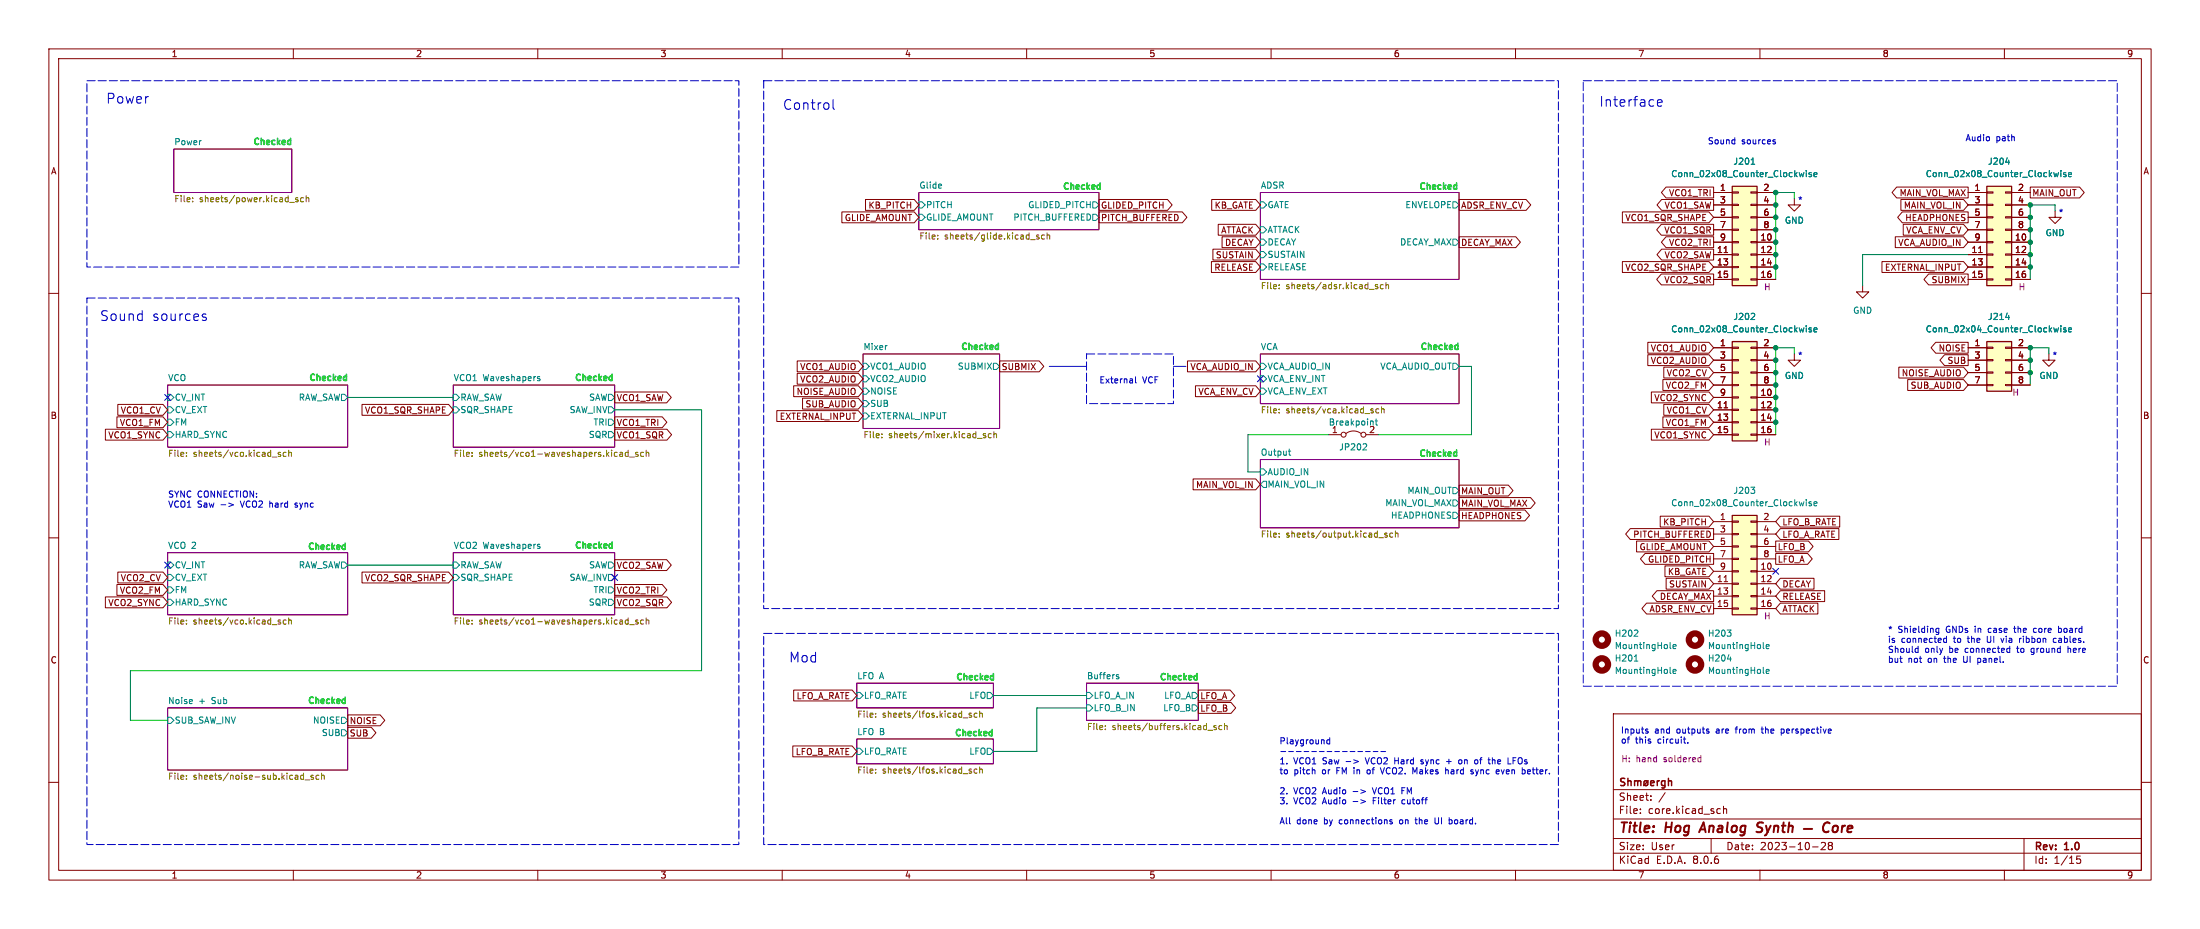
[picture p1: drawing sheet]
<svg xmlns="http://www.w3.org/2000/svg" width="450mm" height="190mm" viewBox="0 0 450 190" stroke-linecap="round" stroke-linejoin="round" font-family="sans-serif">
<g fill="none" stroke="#840000" stroke-width=".2">
<path d="M10 10h430v170h-430zM12 12h426v166h-426zM60 10v2M110 10v2M160 10v2M210 10v2M260 10v2M310 10v2M360 10v2M410 10v2M10 60h2M438 60h2"/>
<path d="M271.8 88.9h2.5M275.3 88.6l.8-.3 .8-.2 .9 .2 .6 .3M279.4 88.9h2.5M10 110h2M438 110h2M10 160h2M330 146h108v32h-108zM438 160h2M60 178v2M110 178v2M160 178v2M210 178v2"/>
<path d="M260 178v2M310 178v2M330 174.5h108M330 171.5h108M330 167.5h108M330 161.5h108M335.5 166.2v.2M335.5 165.4v.2M337.7 163.5v.2M337.7 162.7v.2M340.6 162.1l-1.3 1.9M350 171.5v3"/>
<path d="M351.5 165.4h.4M351.9 166.3l-.4 .1M352.5 165.5l.3-.1h.3l.1 1M352.5 164.9v1.5M360 178v2M370.8 173.2h1.1M372.5 172.4l.6-.1 .3 .4-.9 1.1h.9M374.3 172.9l-.3-.3 .3-.3h.4l.1 .3-.3 .3M374.3 172.9l-.3 .3v.4l.3 .2 .4-.1 .1-.2v-.4l-.3-.2M374.3 172.9h.2M410 178v2M414 171.5v6.5"/>
<path d="M425.5 175.1h-.7v.7l.2-.2 .5 .1 .1 .2-.1 .5-.2 .2-.5-.2"/>
<circle cx="274.8" cy="88.9" r=".51"/>
<circle cx="278.9" cy="88.9" r=".51"/>
</g>
<path d="M348.5 168.2l-1 2M360.3 170a.85 .85 0 0 1-1 .1M360.4 168.2l-.7 .1-.3 .5 .2 .3 .7 .2M369 169.5h1.7M374.3 168.4a.88 .88 0 0 0-1.1 0 .88 .88 0 0 0-.3 .9 .69 .69 0 0 0 .3 .8 .69 .69 0 0 0 .8-.1M375 169.1a.52 .52 0 0 1 .6-.3 .52 .52 0 0 1 .4 .4l-.2 .8a.52 .52 0 0 1-.6 .2 .52 .52 0 0 1-.4-.4zM376.9 168.9l-.2 1.3M377.4 168.9l-.4 .1-.2 .2M377.9 169.5l1-.2-.1-.3-.5-.1-.3 .2-.1 1h.8" fill="none" stroke="#840000" stroke-width=".4"/>
<g fill="none" stroke="#840000" stroke-width=".3">
<path d="M332.4 159.2h-.6l-.2 .1v.4l.6 .3 .2 .4-.3 .3-.6-.1M333 159.2v1.5M333 159.8l.2-.1h.4v1M334.4 159.8l.4-.1 .2 .2M334.4 159.7v1M335 159.9l.2-.2h.4v1M335 159.9v.8M336.4 159.7h.4l.3 .3v.4l-.3 .3-.4-.1-.1-.2zM337.1 159.7l-.9 1M339 159.7v1M339.4 159.7l-.4 .3M340.6 159.7h-.5l-.2 .3 .1 .6h.6"/>
<path d="M340.6 159.7v1.2l-.3 .3-.4-.1M341.3 159.8l.2-.1h.4v1M341.3 159.2v1.5M337.6 160.2l.8-.2-.1-.3h-.4l-.3 .2 .1 .7h.6"/>
</g>
<g fill="none" stroke="#840084" stroke-width=".2">
<path d="M35.6 30.5h24.1v8.9h-24.1zM188 39.4h36.8v7.6h-36.8zM257.8 39.4h40.6v17.8h-40.6zM34.3 78.7h36.8v12.7h-36.8zM92.7 78.7h33v12.7h-33zM176.5 72.4h28v15.2h-28zM257.8 72.4h40.6v10.2h-40.6zM257.8 94h40.6v14h-40.6zM34.3 113h36.8v12.7h-36.8zM92.7 113h33v12.7h-33zM175.3 139.7h27.9v5.1h-27.9zM222.2 139.7h22.9v7.6h-22.9z"/>
<path d="M34.3 144.8h36.8v12.7h-36.8zM175.3 151.1h27.9v5.1h-27.9z"/>
</g>
<g fill="none" stroke="#008484" stroke-width=".2">
<path d="M188 41.3h.6l.6 .6-.6 .6h-.6zM188 43.8h.6l.6 .7-.6 .6h-.6zM223.5 43.8h.7l.6 .7-.6 .6h-.7zM223.5 41.3h.7l.6 .6-.6 .6h-.7zM257.8 51.4h.6l.7 .7-.7 .6h-.6zM257.8 54h.6l.7 .6-.7 .6h-.6zM257.8 41.3h.6l.7 .6-.7 .6h-.6zM257.8 48.9h.6l.7 .6-.7 .7h-.6zM257.8 46.4h.6l.7 .6-.7 .6h-.6zM297.2 41.3h.6l.6 .6-.6 .6h-.6zM297.2 48.9h.6l.6 .6-.6 .7h-.6zM110.1 77.4l.3 .1 .1 .2-.5 .2"/>
<path d="M110.1 77l.3 .1M176.5 79.4h.7l.6 .6-.6 .6h-.7zM176.5 74.3h.7l.6 .6-.6 .7h-.7zM176.5 76.8h.7l.6 .7-.6 .6h-.7zM203.2 74.3h.6l.7 .6-.7 .7h-.6zM257.8 76.8h.6l.7 .7-.7 .6h-.6zM257.8 79.4h.6l.7 .6-.7 .6h-.6zM257.8 74.3h.6l.7 .6-.7 .7h-.6zM297.2 74.3h.6l.6 .6-.6 .7h-.6zM34.3 88.3h.6l.7 .6-.7 .6h-.6zM34.3 85.7h.6l.7 .7-.7 .6h-.6zM34.3 80.6h.6l.7 .7-.7 .6h-.6z"/>
<path d="M34.3 83.2h.6l.7 .6-.7 .7h-.6zM69.8 80.6h.7l.6 .7-.6 .6h-.7zM92.7 80.6h.6l.7 .7-.7 .6h-.6zM92.7 83.2h.6l.7 .6-.7 .7h-.6zM124.5 85.7h.6l.6 .7-.6 .6h-.6zM124.5 83.2h.6l.6 .6-.6 .7h-.6zM124.5 80.6h.6l.6 .7-.6 .6h-.6zM124.5 88.3h.6l.6 .6-.6 .6h-.6zM176.5 81.9h.7l.6 .7-.6 .6h-.7zM176.5 84.5h.7l.6 .6-.6 .6h-.7zM257.8 95.9h.6l.7 .6-.7 .7h-.6zM257.8 99.1l.6-.7h.7v1.3h-.7z"/>
<path d="M263.5 92.3h.5M263.7 91.8v1.1l.3 .2M279.3 90.7l.3 .3-.1 .3-.7 .7h.8M280.7 86.1l.2 .2v.6M281.3 86.1h.5M281.5 85.7v1.1l.3 .1M297.2 99.7h.6l.6 .6-.6 .7h-.6zM34.3 114.9h.6l.7 .7-.7 .6h-.6zM34.3 117.5h.6l.7 .6-.7 .6h-.6zM69.8 114.9h.7l.6 .7-.6 .6h-.7zM92.7 114.9h.6l.7 .7-.7 .6h-.6zM92.7 117.5h.6l.7 .6-.7 .6h-.6z"/>
<path d="M110.1 111.7l.3 .1 .1 .2-.5 .2M110.1 111.3l.3 .1M124.5 117.5h.6l.6 .6-.6 .6h-.6zM124.5 114.9h.6l.6 .7-.6 .6h-.6zM297.2 104.8h.6l.6 .6-.6 .6h-.6zM297.2 102.2h.6l.6 .7-.6 .6h-.6zM34.3 122.6h.6l.7 .6-.7 .6h-.6zM34.3 120h.6l.7 .7-.7 .6h-.6zM124.5 120h.6l.6 .7-.6 .6h-.6zM124.5 122.6h.6l.6 .6-.6 .6h-.6zM228.4 138.3l.4 .2 .1 .1-.2 .2h-.4M228.4 138h.4"/>
<path d="M334.2 130.1h.8M334.3 135.2h.7M335 129v.4M341.6 137.6l.2 .1M341.6 132.5l.2 .2M342.2 132.2l.6-.1v-.2l-.4-.1-.2 .2 .1 .6h.5M342.2 137.3l.6-.1v-.2l-.4-.1-.2 .2 .1 .6h.5M353.3 128.8h.8l-.4 .5M353.4 134.8h.7M354 129.5v.5M360.7 132.5l.2 .2M360.7 137.6l.2 .1"/>
<path d="M361.3 132.2l.6-.1-.1-.2-.3-.1-.2 .2v.6h.5M361.3 137.3l.6-.1-.1-.2-.3-.1-.2 .2v.6h.5M34.3 146.7h.6l.7 .6-.7 .7h-.6zM69.8 146.7h.7l.6 .6-.6 .7h-.7zM69.8 149.2h.7l.6 .7-.6 .6h-.7zM175.3 153h.6l.6 .7-.6 .6h-.6zM175.3 141.6h.6l.6 .6-.6 .7h-.6zM201.9 153h.7l.6 .7-.6 .6h-.7zM201.9 141.6h.7l.6 .6-.6 .7h-.7zM222.2 141.6h.7l.6 .6-.6 .7h-.7zM222.2 144.1h.7l.6 .7-.6 .6h-.7zM243.8 144.1h.7l.6 .7-.6 .6h-.7z"/>
<path d="M243.8 141.6h.7l.6 .6-.6 .7h-.7z"/>
</g>
<g fill="none" stroke="#848400" stroke-width=".2">
<path d="M39.4 41.2v.1M39.4 40.5v.1M59.2 41.4h1M60.9 40.5l-.3-.1-.1 .2v.2l.4 .1v.3h-.4M62.1 40.5l-.4-.1-.2 .3 .1 .5h.5M62.6 40.6l.5-.1 .1 .8M62.6 40v1.3M191.8 48.8v.1M191.8 48.1v.1M210.8 49h1M212.5 48.1h-.3l-.2 .1 .1 .2 .4 .1v.3h-.5M213.6 48.1h-.3l-.3 .2 .2 .5h.4"/>
<path d="M214.2 48.2l.5-.1v.8M214.2 47.6v1.3M261.7 58.9v.2M261.7 58.3v.1M280.1 59.2h1M281.8 58.3l-.3-.1-.2 .2 .1 .2 .4 .1v.3h-.5M282.9 58.3l-.3-.1-.3 .3 .2 .5h.4M283.5 58.3h.5v.8M283.5 57.8v1.3M38.1 92.6v.1M38.1 93.2v.1M57.4 92.6l-.3-.1-.2 .2v.2l.5 .1v.3h-.5"/>
<path d="M58.5 92.6l-.3-.1-.3 .2 .1 .6h.5M59.1 92.6h.4l.1 .7M59.1 92.1v1.2M96.6 93.2v.1M96.6 92.6v.1M127.2 92.5l.1 .2v.6M127.3 93.3h-.1M127.3 92.8l-.1 .1M128.5 92.6l-.4-.1-.2 .2 .1 .6h.5M128.5 92.1v1.2M128.8 93.5h1M130.5 92.6l-.3-.1-.2 .2 .1 .2 .4 .1v.3h-.5"/>
<path d="M131.6 92.6l-.3-.1-.3 .2 .2 .6h.4M132.2 92.6h.5v.7M132.2 92.1v1.2M180.4 89.4v.1M180.4 88.8v.1M199.9 89.7h1M201.6 88.8l-.3-.1-.2 .2 .1 .2 .4 .1v.3h-.5M202.8 88.8l-.4-.1-.2 .2 .1 .6h.5M203.3 88.8h.5v.7M203.3 88.3v1.2M261.7 83.7v.1M261.7 84.3v.2"/>
<path d="M280.9 83.7l-.3-.1-.2 .2 .1 .2 .4 .1v.3h-.5M282 83.7l-.3-.1-.3 .3 .2 .5h.4M282.6 83.7h.5v.8M282.6 83.2v1.3M261.7 109.1v.1M261.7 109.7v.2M282 110h1M283.7 109.1l-.3-.1-.1 .2v.2l.4 .1v.3h-.4M284.9 109.1l-.4-.1-.2 .3 .1 .5h.5M285.4 109.1h.5l.1 .8M285.4 108.6v1.3M38.1 126.9v.1"/>
<path d="M38.1 127.5v.1M57.4 126.9l-.3-.1-.2 .2v.2l.5 .1v.3h-.5M58.5 126.9l-.3-.1-.3 .2 .1 .6h.5M59.1 126.4v1.2M59.1 126.9h.4l.1 .7M96.6 126.9v.1M96.6 127.5v.1M127.2 126.8l.1 .2v.6M127.3 127.6h-.1M127.3 127.1l-.1 .1M128.5 126.9l-.4-.1-.2 .2 .1 .6h.5M128.5 126.4v1.2"/>
<path d="M128.8 127.8h1M130.5 126.9l-.3-.1-.2 .2 .1 .2 .4 .1v.3h-.5M131.6 126.9l-.3-.1-.3 .2 .2 .6h.4M132.2 126.4v1.2M132.2 126.9h.5v.7M38.1 159.3v.1M38.1 158.6v.1M61.7 158.5l.4 .1M62.1 158.1v1.3M62.1 159.3l-.4 .1M62.4 159.5h1M64.1 158.6l-.3-.1-.2 .2 .1 .2 .4 .1v.3h-.5"/>
<path d="M65.2 158.6l-.3-.1-.3 .3 .1 .5h.5M65.8 158.7l.5-.1v.8M65.8 158.1v1.3M179.1 158v.1M179.1 145.9v.1M179.1 146.6v.1M179.1 157.3v.2M197 158.2h1M197 146.8h1M198.7 157.3h-.3l-.2 .2 .1 .1 .4 .2v.3h-.5M198.7 145.9l-.3-.1-.2 .2 .1 .2 .4 .1v.3h-.5M199.9 157.3h-.4l-.3 .2 .2 .6h.5"/>
<path d="M199.9 145.9l-.4-.1-.3 .3 .2 .5h.5M200.4 157.4l.5-.1v.8M200.4 145.4v1.3M200.4 156.8v1.3M200.4 146l.5-.1v.8M226.1 149.1v.1M226.1 148.4v.2M247.1 149.3h1M248.8 148.4h-.3l-.2 .2 .1 .1 .4 .2v.3h-.5M249.9 148.4h-.3l-.3 .2 .1 .6h.5M250.5 148.5l.5-.1v.8M250.5 148v1.2"/>
</g>
<g fill="none" stroke="#840000" stroke-width="1.3">
<circle cx="327.7" cy="135.9" r="1.27"/>
<circle cx="327.7" cy="130.8" r="1.27"/>
<circle cx="346.7" cy="135.9" r="1.27"/>
<circle cx="346.7" cy="130.8" r="1.27"/>
</g>
<path d="M354.3 69.9h5.1v20.3h-5.1z" fill="#ffffc2"/>
<g fill="none" stroke="#840000" stroke-width=".2">
<path d="M381 58.4v1.3h1.3l-1.3 1.3-1.3-1.3h1.3M420.4 43.2v1.3h1.2l-1.2 1.2-1.3-1.2h1.3M350.5 71.1h3.8M350.5 73.7h3.8M350.5 76.2h3.8M350.5 78.7h3.8M354.3 78.6h1.3v.3h-1.3zM354.3 76.1h1.3v.2h-1.3zM354.3 73.5h1.3v.3h-1.3zM354.3 71h1.3v.2h-1.3zM358.1 78.6h1.3v.3h-1.3zM358.1 76.1h1.3v.2h-1.3z"/>
<path d="M358.1 73.5h1.3v.3h-1.3zM358.1 71h1.3v.2h-1.3zM359.4 71.1h3.8M359.4 73.7h3.8M359.4 76.2h3.8M359.4 78.7h3.8M367 72.4v1.3h1.3l-1.3 1.2-1.2-1.2h1.2M419.1 72.4v1.3h1.3l-1.3 1.2-1.3-1.2h1.3M350.5 81.3h3.8M350.5 83.8h3.8M350.5 86.4h3.8M350.5 88.9h3.8"/>
<path d="M352.7 83.4h.7M354.3 88.8h1.3v.2h-1.3zM354.3 86.2h1.3v.3h-1.3zM354.3 83.7h1.3v.2h-1.3zM354.3 81.2h1.3v.2h-1.3zM358.1 88.8h1.3v.2h-1.3zM358.1 86.2h1.3v.3h-1.3zM358.1 83.7h1.3v.2h-1.3zM358.1 81.2h1.3v.2h-1.3zM359.4 81.3h3.8M359.4 83.8h3.8M359.4 86.4h3.8"/>
<path d="M359.4 88.9h3.8"/>
</g>
<path d="M354.3 69.9h5.1v20.3h-5.1z" fill="none" stroke="#840000" stroke-width=".25"/>
<path d="M358.8 64.1l.1 .5-.8 .7h.8M369 67l-.2 .9-.3-.6M369.5 66.6v.1M369.5 67v.9M370.5 67.1l-.3-.1-.2 .2 .1 .2 .4 .1v.3h-.5M371.1 67.5l.6-.2-.1-.2-.4-.1-.1 .2v.6h.5" fill="none" stroke="#008484" stroke-width=".2"/>
<path d="M354.3 105.4h5.1v20.3h-5.1z" fill="#ffffc2"/>
<g fill="none" stroke="#840000" stroke-width=".2">
<path d="M350.5 106.7h3.8M350.5 116.8h3.8M350.5 119.4h3.8M350.5 109.2h3.8M350.5 111.8h3.8M350.5 114.3h3.8M352.7 119h.7M354.3 119.3h1.3v.2h-1.3zM354.3 116.7h1.3v.3h-1.3zM354.3 114.2h1.3v.2h-1.3zM354.3 111.6h1.3v.3h-1.3zM354.3 109.1h1.3v.2h-1.3z"/>
<path d="M354.3 106.6h1.3v.2h-1.3zM358.1 119.3h1.3v.2h-1.3zM358.1 116.7h1.3v.3h-1.3zM358.1 114.2h1.3v.2h-1.3zM358.1 111.6h1.3v.3h-1.3zM358.1 109.1h1.3v.2h-1.3zM358.1 106.6h1.3v.2h-1.3zM359.4 106.7h3.8M359.4 116.8h3.8M359.4 119.4h3.8M359.4 109.2h3.8M359.4 111.8h3.8"/>
<path d="M359.4 114.3h3.8M350.5 121.9h3.8M350.5 124.5h3.8M354.3 124.3h1.3v.3h-1.3zM354.3 121.8h1.3v.2h-1.3zM358.1 124.3h1.3v.3h-1.3zM358.1 121.8h1.3v.2h-1.3zM359.4 121.9h3.8M359.4 124.5h3.8"/>
</g>
<path d="M354.3 105.4h5.1v20.3h-5.1z" fill="none" stroke="#840000" stroke-width=".25"/>
<path d="M358.1 99.6h.8l-.4 .5M358.8 100.2l.1 .2-.1 .4M369 102.6l-.2 .8-.3-.6M369.5 102.2v.1M369.5 102.6v.8M370.5 102.7l-.3-.1-.2 .2 .1 .2 .4 .1v.3h-.5M371.1 103l.6-.1-.1-.2-.4-.1-.1 .2v.6h.5" fill="none" stroke="#008484" stroke-width=".2"/>
<path d="M406.4 69.9h5.1v10.1h-5.1z" fill="#ffffc2"/>
<g fill="none" stroke="#840000" stroke-width=".2">
<path d="M402.6 71.1h3.8M402.6 73.7h3.8M402.6 76.2h3.8M402.6 78.7h3.8M406.4 78.6h1.3v.3h-1.3zM406.4 76.1h1.3v.2h-1.3zM406.4 73.5h1.3v.3h-1.3zM406.4 71h1.3v.2h-1.3zM410.2 78.6h1.3v.3h-1.3zM410.2 76.1h1.3v.2h-1.3zM410.2 73.5h1.3v.3h-1.3zM410.2 71h1.3v.2h-1.3z"/>
<path d="M411.5 71.1h3.8M411.5 73.7h3.8M411.5 76.2h3.8M411.5 78.7h3.8"/>
</g>
<path d="M406.4 69.9h5.1v10.1h-5.1z" fill="none" stroke="#840000" stroke-width=".25"/>
<path d="M410.3 64.9h.8M421.1 67l-.3 .9-.2-.6M421.5 66.6v.1M421.5 67v.9M422.6 67.1l-.3-.1-.2 .2 .1 .2 .4 .1v.3h-.5M423.1 67.5l.6-.2v-.2l-.4-.1-.2 .2 .1 .6h.5" fill="none" stroke="#008484" stroke-width=".2"/>
<path d="M354.3 38.1h5.1v20.3h-5.1z" fill="#ffffc2"/>
<g fill="none" stroke="#840000" stroke-width=".2">
<path d="M350.5 39.4h3.8M354.3 39.2h1.3v.3h-1.3zM358.1 39.2h1.3v.3h-1.3zM359.4 39.4h3.8M350.5 49.5h3.8M350.5 52.1h3.8M350.5 54.6h3.8M350.5 57.2h3.8M350.5 41.9h3.8M350.5 44.5h3.8M350.5 47h3.8M352.7 51.7h.7"/>
<path d="M354.3 57h1.3v.3h-1.3zM354.3 54.5h1.3v.2h-1.3zM354.3 51.9h1.3v.3h-1.3zM354.3 49.4h1.3v.3h-1.3zM354.3 46.9h1.3v.2h-1.3zM354.3 44.3h1.3v.3h-1.3zM354.3 41.8h1.3v.2h-1.3zM358.1 57h1.3v.3h-1.3zM358.1 54.5h1.3v.2h-1.3zM358.1 51.9h1.3v.3h-1.3zM358.1 49.4h1.3v.3h-1.3zM358.1 46.9h1.3v.2h-1.3z"/>
<path d="M358.1 44.3h1.3v.3h-1.3zM358.1 41.8h1.3v.2h-1.3zM359.4 49.5h3.8M359.4 52.1h3.8M359.4 54.6h3.8M359.4 57.2h3.8M359.4 41.9h3.8M359.4 44.5h3.8M359.4 47h3.8"/>
</g>
<path d="M354.3 38.1h5.1v20.3h-5.1z" fill="none" stroke="#840000" stroke-width=".25"/>
<path d="M358.2 33.6h.7M369 35.3l-.2 .8-.3-.6M369.5 34.9v.1M369.5 35.3v.8M370.5 35.4l-.3-.1-.2 .2 .1 .2 .4 .1v.3h-.5M371.1 35.7l.6-.1-.1-.2-.4-.1-.1 .2v.6h.5" fill="none" stroke="#008484" stroke-width=".2"/>
<path d="M406.4 38.1h5.1v20.3h-5.1z" fill="#ffffc2"/>
<g fill="none" stroke="#840000" stroke-width=".2">
<path d="M340.8 38.3h9.7v2.2h-9.7l-1-1.1zM350.5 39.4h3.8M359.4 39.4h3.8M388 38.3h14.6v2.2h-14.6l-1-1.1zM402.6 39.4h3.8M406.4 39.2h1.3v.3h-1.3zM410.2 39.2h1.3v.3h-1.3zM411.5 39.4h3.8M415.3 38.3h10.1l.9 1.1-.9 1.1h-10.1zM172.2 43.3h14.8l1 1.2-1 1.1h-14.8zM177 40.8h10l1 1.1-1 1.1h-10zM224.8 43.3h17l1 1.2-1 1.1h-17z"/>
<path d="M224.8 40.8h14l1 1.1-1 1.1h-14zM247.8 53.5h9.1l.9 1.1-.9 1.1h-9.1zM247.9 40.8h9l.9 1.1-.9 1.1h-9zM248.1 51h8.8l.9 1.1-.9 1.1h-8.8zM249.2 45.9h7.7l.9 1.1-.9 1.1h-7.7zM250 48.4h6.9l.9 1.1-.9 1.1h-6.9zM298.4 48.4h11.7l.9 1.1-.9 1.1h-11.7zM298.4 40.8h13.8l.9 1.1-.9 1.1h-13.8zM331.9 53.5h17.7l.9 1.1-.9 1.1h-17.7zM331.9 43.3h17.7l.9 1.2-.9 1.1h-17.7zM339.8 45.9h10.7v2.2h-10.7l-.9-1.1zM339.8 56h10.7v2.3h-10.7l-.9-1.1z"/>
<path d="M339.9 51h10.6v2.2h-10.6l-1-1.1zM339.9 40.8h10.6v2.2h-10.6l-1-1.1zM340.8 48.4h9.7v2.2h-9.7l-1-1.1zM350.5 49.5h3.8M350.5 52.1h3.8M350.5 54.6h3.8M350.5 57.2h3.8M350.5 41.9h3.8M350.5 44.5h3.8M350.5 47h3.8M352.7 51.7h.7M359.4 49.5h3.8"/>
<path d="M359.4 52.1h3.8M359.4 54.6h3.8M359.4 57.2h3.8M359.4 41.9h3.8M359.4 44.5h3.8M359.4 47h3.8M367 40.6v1.3h1.3l-1.3 1.3-1.2-1.3h1.2M385 53.5h16.6l1 1.1-1 1.1h-16.6zM387.7 48.4h13.9l1 1.1-1 1.1h-13.9zM388.8 40.8h12.8l1 1.1-1 1.1h-12.8zM389.1 43.3h13.5v2.3h-13.5l-.9-1.1zM389.3 45.9h12.3l1 1.1-1 1.1h-12.3z"/>
<path d="M394.5 56h8.1v2.3h-8.1l-1-1.1zM402.6 49.5h3.8M402.6 52.1h3.8M402.6 54.6h3.8M402.6 57.2h3.8M402.6 41.9h3.8M402.6 44.5h3.8M402.6 47h3.8M404.7 51.7h.8M406.4 57h1.3v.3h-1.3zM406.4 54.5h1.3v.2h-1.3zM406.4 51.9h1.3v.3h-1.3z"/>
<path d="M406.4 49.4h1.3v.3h-1.3zM406.4 46.9h1.3v.2h-1.3zM406.4 44.3h1.3v.3h-1.3zM406.4 41.8h1.3v.2h-1.3zM410.2 57h1.3v.3h-1.3zM410.2 54.5h1.3v.2h-1.3zM410.2 51.9h1.3v.3h-1.3zM410.2 49.4h1.3v.3h-1.3zM410.2 46.9h1.3v.2h-1.3zM410.2 44.3h1.3v.3h-1.3zM410.2 41.8h1.3v.2h-1.3zM411.5 49.5h3.8"/>
<path d="M411.5 52.1h3.8M411.5 54.6h3.8M411.5 57.2h3.8M411.5 41.9h3.8M411.5 44.5h3.8M411.5 47h3.8M162.3 78.9h13.3l.9 1.1-.9 1.1h-13.3zM163.1 76.4h12.5l.9 1.1-.9 1.1h-12.5zM163.1 73.8h12.5l.9 1.1-.9 1.1h-12.5zM204.5 73.8h8.1l.9 1.1-.9 1.1h-8.1zM242.9 73.8h14l.9 1.1-.9 1.1h-14zM244.5 78.9h12.4l.9 1.1-.9 1.1h-12.4z"/>
<path d="M337.1 70h12.5l.9 1.1-.9 1.1h-12.5zM337.1 72.5h12.5l.9 1.2-.9 1.1h-12.5zM340.1 77.6h9.5l.9 1.1-.9 1.2h-9.5zM340.3 75.1h9.3l.9 1.1-.9 1.1h-9.3zM350.5 71.1h3.8M350.5 73.7h3.8M350.5 76.2h3.8M350.5 78.7h3.8M359.4 71.1h3.8M359.4 73.7h3.8M359.4 76.2h3.8M359.4 78.7h3.8"/>
<path d="M388.4 75.1h13.2l1 1.1-1 1.1h-13.2zM390.2 77.6h11.4l1 1.1-1 1.2h-11.4zM396 70h6.6v2.2h-6.6l-1-1.1zM397.8 72.5h4.8v2.3h-4.8l-1-1.1zM402.6 71.1h3.8M402.6 73.7h3.8M402.6 76.2h3.8M402.6 78.7h3.8M411.5 71.1h3.8M411.5 73.7h3.8M411.5 76.2h3.8M411.5 78.7h3.8"/>
<path d="M21.6 87.8h11.7l1 1.1-1 1.1h-11.7zM23.9 85.2h9.4l1 1.2-1 1.1h-9.4zM24.1 82.7h9.2l1 1.1-1 1.1h-9.2zM74 82.7h17.8l.9 1.1-.9 1.1h-17.8zM125.7 80.2h10.7l.9 1.1-.9 1.1h-10.7zM125.7 85.2h9.8l.9 1.2-.9 1.1h-9.8zM125.7 87.8h10.7l1 1.1-1 1.1h-10.7zM158.9 84h16.7l.9 1.1-.9 1.1h-16.7zM164.2 81.4h11.4l.9 1.2-.9 1.1h-11.4zM244 97.9h12.9l.9 1.2-.9 1.1h-12.9zM298.4 99.2h10.1l1 1.1-1 1.1h-10.1zM337.8 80.2h11.8l.9 1.1-.9 1.1h-11.8z"/>
<path d="M337.8 87.8h11.8l.9 1.1-.9 1.1h-11.8zM340.1 85.2h9.5l.9 1.2-.9 1.1h-9.5zM340.3 82.7h9.3l.9 1.1-.9 1.1h-9.3zM350.5 81.3h3.8M350.5 83.8h3.8M350.5 86.4h3.8M350.5 88.9h3.8M352.7 83.4h.7M359.4 81.3h3.8M359.4 83.8h3.8M359.4 86.4h3.8M359.4 88.9h3.8"/>
<path d="M23.9 119.5h9.4l1 1.2-1 1.1h-9.4zM24.1 117h9.2l1 1.1-1 1.1h-9.2zM74 117h17.8l.9 1.1-.9 1.1h-17.8zM125.7 119.5h9.8l.9 1.2-.9 1.1h-9.8zM125.7 114.5h10.7l.9 1.1-.9 1.1h-10.7zM298.4 101.8h14.7l.9 1.1-.9 1.1h-14.7zM298.4 104.3h13.5l1 1.1-1 1.1h-13.5zM333.5 108.1h17v2.2h-17l-1-1.1zM334.8 110.6h14.8l.9 1.2-.9 1.1h-14.8zM336.5 113.2h14v2.2h-14l-1-1.1zM339.6 105.6h10l.9 1.1-.9 1.1h-10zM340.6 115.7h9l.9 1.1-.9 1.2h-9z"/>
<path d="M340.8 118.3h8.8l.9 1.1-.9 1.1h-8.8zM363.2 113.2h6.5l1 1.1-1 1.1h-6.5zM363.2 110.6h6.7l1 1.2-1 1.1h-6.7zM364.2 118.3h6.9v2.2h-6.9l-1-1.1zM364.2 108.1h11.9v2.2h-11.9l-1-1.1zM364.2 105.6h12.1v2.2h-12.1l-1-1.1zM21.6 122.1h11.7l1 1.1-1 1.1h-11.7zM125.7 122.1h10.7l1 1.1-1 1.1h-10.7zM336.8 123.3h13.7v2.3h-13.7l-.9-1.1zM338.9 120.8h11.6v2.2h-11.6l-.9-1.1zM364.2 123.3h7.6v2.3h-7.6l-1-1.1zM364.2 120.8h9v2.2h-9l-1-1.1z"/>
<path d="M71.1 148.7h4.8l1 1.2-1 1.1h-4.8zM71.1 146.2h6.7l.9 1.1-.9 1.1h-6.7zM162.2 152.6h12.1l1 1.1-1 1.1h-12.1zM162.3 141.1h12l1 1.1-1 1.2h-12zM245.1 143.7h6.7l1 1.1-1 1.1h-6.7zM245.1 141.1h6.5l1 1.1-1 1.2h-6.5z"/>
</g>
<path d="M406.4 38.1h5.1v20.3h-5.1z" fill="none" stroke="#840000" stroke-width=".25"/>
<g fill="none" stroke="#008484" stroke-width=".2">
<path d="M358.2 33.6h.7M369 35.3l-.2 .8-.3-.6M369.5 34.9v.1M369.5 35.3v.8M370.5 35.4l-.3-.1-.2 .2 .1 .2 .4 .1v.3h-.5M371.1 35.7l.6-.1-.1-.2-.4-.1-.1 .2v.6h.5M410.3 33.2h.8M421.1 35.3l-.3 .8-.2-.6M421.5 34.9v.1M421.5 35.3v.8M422.6 35.4l-.3-.1-.2 .2 .1 .2 .4 .1v.3h-.5M423.1 35.7l.6-.1v-.2l-.4-.1-.2 .2 .1 .6h.5"/>
<path d="M358.8 64.1l.1 .5-.8 .7h.8M369 67l-.2 .9-.3-.6M369.5 66.6v.1M369.5 67v.9M370.5 67.1l-.3-.1-.2 .2 .1 .2 .4 .1v.3h-.5M371.1 67.5l.6-.2-.1-.2-.4-.1-.1 .2v.6h.5M410.3 64.9h.8M421.1 67l-.3 .9-.2-.6M421.5 66.6v.1M421.5 67v.9M422.6 67.1l-.3-.1-.2 .2 .1 .2 .4 .1v.3h-.5M423.1 67.5l.6-.2v-.2l-.4-.1-.2 .2 .1 .6h.5"/>
</g>
<g fill="none" stroke="#01d900" stroke-width=".32">
<path d="M59.1 28.7l.3 .1M59.4 28.3v1.2M59.4 29.5h-.3M224.7 37.8l.3 .1M225 37.4v1.3M225 38.6l-.3 .1M297.6 37.8l.3 .1M297.9 38.6l-.3 .1M297.9 37.4v1.3M70.5 77h.4M70.9 77.7l-.4 .1M70.9 76.5v1.3"/>
<path d="M124.9 77h.3M125.2 76.5v1.3M125.2 77.7l-.3 .1M203.8 70.6l.4 .1M204.2 70.2v1.3M204.2 71.4l-.4 .1M297.8 70.6l.4 .1M298.2 71.4l-.4 .1M298.2 70.2v1.3M297.6 92.5h.3M297.9 92v1.3M297.9 93.2l-.3 .1"/>
<path d="M70.2 111.5l.4 .1M70.6 111.1v1.3M70.6 112.3l-.4 .1M124.9 111.3h.3M125.2 110.8v1.3M125.2 112l-.3 .1M202.8 138.2h.4M203.2 137.8v1.2M203.2 139h-.4M244.5 138.2h.4M244.9 139h-.4M244.9 137.8v1.2"/>
<path d="M70.2 143l.4 .1M70.6 142.6v1.2M70.6 143.8h-.4M202.6 149.6l.3 .1M202.9 149.2v1.3M202.9 150.4l-.3 .1"/>
</g>
<g fill="none" stroke="#0000c2" stroke-width=".2">
<path d="M170.4 20.4v1.7l.3 .3M339 21.1l1-.2-.1-.4-.6-.1-.3 .3 .1 .9h.8M362.8 29l.3 .1 .1 .2-.4 .1M362.8 28.6h.3M41.7 64.9l.4 .1 .1 .3-.3 .2h-.3M41.7 64.2l.4 .1M214.6 74.9h7.6M232.3 77.1v1l.1 .2M240 74.9h2.6M45.2 103.2h1M46.8 102.9l1 .3-1 .4M60.3 103.7h.2"/>
<path d="M60.5 102.9l-.2 .2 .2 .2M392 132.6h.3M392.3 132.2v1.2M392.3 133.4h-.3M396 129.1l.2 .2h.4M396.6 128.5v1l-.1 .2M396.6 128.6l-.4-.1-.2 .2M397.6 131.1l.2 .3 .4-.1M398.2 130.1v1.3M398.2 130.6l-.4-.1-.2 .3M404.6 134.6v1.3M404.6 135.4l.1 .1"/>
<path d="M404.7 134.6l-.1 .1M409.3 130.5l.3 .9M410.7 132.6h.4M411.1 133.4h-.4M411.1 132.2v1.2M411.9 128.5h.5M412.1 128.1v1.2M413.1 130.5v.9M413.5 130.5l-.4 .3M415.5 133.8l.1 .1M415.7 132.6l-.2 .2v.4l.2 .2M416.4 128.5l-.3 .1-.2 .1 .1 .5 .4 .1"/>
<path d="M420.6 130.6l-.4-.1-.2 .3 .1 .5h.5M421.1 128.6h.5M421.1 128.1v1.2M421.6 129.2l-.5 .1M423 132.2v1.2M423.4 132.6l-.4 .1M262 153.7h1M263.6 153.7h1M265.2 153.7h.9M266.7 153.7h1M268.3 153.7h1M268.8 157.4l.2 .2v.7"/>
<path d="M269.9 153.7h1M271.5 153.7h.9M272 150.9v1.2M272 151.4l-.4-.1-.2 .2 .1 .6h.5M273 153.7h1M274.6 153.7h1M275.3 155.7h1M276.2 153.7h.9M276.9 155.4l1 .3-1 .4M277.7 153.7h1M279.3 155l.4 1.2M279.3 153.7h1"/>
<path d="M279.7 157.5l-.1 .2 .1 .5M280.9 153.7h1M282.3 157l.5 1.3M282.5 153.7h.9M285.3 155v1.2M285.3 155.6h.7M289 157l.4 .9 .4-.9M290.6 156.2h.4M291 155.4l-.4 .2 .1 .1 .3 .1M295.8 157.5h.4l.1 .8M295.9 155.7h1M298.5 155.4h.3l.2 .2v.5l-.5 .1"/>
<path d="M300.9 157.5h.4M300.9 157.8l.5 .2-.1 .2-.3 .1M302.1 155.4l.2 .2v.4l-.2 .2M305.3 155v1.2M305.6 155.4l-.3 .1M306.5 157.4l.2 .3-.7 .2M306.6 158.2l-.1 .1M307.1 157.4l.3 .9M309.5 155.6h.4M310.1 155h-.6v1.2M312.9 157.4l-.4 .2v.6l.4 .1M313.1 157.7l-.6 .2"/>
<path d="M336.8 149.5l.3 .1v.2l-.4 .1M336.8 149.1l.3 .1M344.3 151.1h.5M344.7 152h.1M345.2 151.9v.1M349.4 149.5l.2 .2-.2 .2M349.4 149.1l.1 .1M360.2 149.1h.5M360.4 148.7l.1 1.2M364.3 149.9h.4M364.3 149.1v1.3M364.7 149.1l-.4 .1"/>
<path d="M276.8 161.9h.9M276.8 163.9h.9M278.4 161.5l.9 .4-.9 .3M278.4 163.6l.9 .3-.9 .4M280.7 161.1l.4 1.3M284.8 167.7l-.3-.1-.2 .2v.2l.5 .1v.3h-.5M286.8 161.7h.4M287 163.6l-.2 .2v.4l.2 .2M287.4 161.1h-.6v1.3M289.4 167.6h.5M289.6 167.2l.1 1.2M293.5 167.2v1.1l.3 .2h.2"/>
<path d="M296.6 167.6l.4 .2M297 168.4l-.4 .1"/>
</g>
<path d="M340.3 155.7l.2 .1M340.4 155v.3" fill="none" stroke="#f0d" stroke-width=".25"/>
<path d="M17.8 16.5h133.3v38.1h-133.3zM156.2 16.5h162.6v108h-162.6zM323.8 16.5h109.3v123.8h-109.3zM17.8 61h133.3v111.7h-133.3zM222.2 72.4h17.8v10.2h-17.8zM156.2 129.5h162.6v43.2h-162.6z" fill="none" stroke="#0000c2" stroke-width=".2" stroke-dasharray="1.7 .6"/>
<path d="M367 40.6v-1.2h-3.8v17.8M402.6 52.1h-21.6v6.3M420.4 43.2v-1.3h-5.1v15.3M298.4 74.9h2.6v14h-19.1M367 72.4v-1.3h-3.8v17.8M419.1 72.4v-1.3h-3.8v7.6M71.1 81.3h21.6M125.7 83.8h17.8v53.4h-116.8v10.1h7.6M271.8 88.9h-16.5v7.6h2.5M71.1 115.6h21.6M203.2 142.2h19M222.2 144.8h-10.1v8.9h-8.9" fill="none" stroke="#008400" stroke-width=".2"/>
<path d="M257.2 76.9l1.2 1.2M258.4 76.9l-1.2 1.2M33.7 80.7l1.2 1.2M34.9 80.7l-1.2 1.2M33.7 115l1.2 1.2M34.9 115l-1.2 1.2M125.1 117.5l1.2 1.2M126.3 117.5l-1.2 1.2M362.6 116.2l1.2 1.2M363.8 116.2l-1.2 1.2" fill="none" stroke="#000084" stroke-width=".2"/>
<g fill="#008400" stroke="#008400" stroke-width=".2">
<circle cx="415.3" cy="41.9" r=".46"/>
<circle cx="415.3" cy="47" r=".46"/>
<circle cx="415.3" cy="44.5" r=".46"/>
<circle cx="415.3" cy="54.6" r=".46"/>
<circle cx="415.3" cy="71.1" r=".46"/>
<circle cx="415.3" cy="49.5" r=".46"/>
<circle cx="415.3" cy="52.1" r=".46"/>
<circle cx="363.2" cy="39.4" r=".46"/>
<circle cx="363.2" cy="41.9" r=".46"/>
<circle cx="415.3" cy="76.2" r=".46"/>
<circle cx="415.3" cy="73.7" r=".46"/>
<circle cx="363.2" cy="78.7" r=".46"/>
<circle cx="363.2" cy="76.2" r=".46"/>
<circle cx="363.2" cy="86.4" r=".46"/>
<circle cx="363.2" cy="44.5" r=".46"/>
<circle cx="363.2" cy="47" r=".46"/>
<circle cx="363.2" cy="71.1" r=".46"/>
<circle cx="363.2" cy="73.7" r=".46"/>
<circle cx="363.2" cy="49.5" r=".46"/>
<circle cx="363.2" cy="52.1" r=".46"/>
<circle cx="363.2" cy="54.6" r=".46"/>
<circle cx="363.2" cy="81.3" r=".46"/>
<circle cx="363.2" cy="83.8" r=".46"/>
</g>
<g font-size="2.8" fill="#0000c2">
<text x="21.6" y="21.3">Power</text>
<text x="160" y="22.6">Control</text>
<text x="327" y="22">Interface</text>
<text x="20.3" y="65.8">Sound</text>
<text x="31" y="65.8">sources</text>
<text x="161.3" y="135.6">Mod</text>
</g>
<g font-size="2.8" fill="#840000">
<text x="331" y="170.9">Title:</text>
<text x="340.7" y="170.9">Hog</text>
<text x="348.7" y="170.9">Analog</text>
<text x="361" y="170.9">Synth</text>
</g>
<g font-size="2.1" fill="#840000">
<text x="331" y="166.7">File:</text>
<text x="331" y="164">Sheet:</text>
<text x="337.1" y="166.7">core.kicad_sch</text>
<text x="331" y="176.9">KiCad</text>
<text x="331" y="174.1">Size:</text>
<text x="337.7" y="174.1">User</text>
<text x="338.7" y="176.9">E.D.A.</text>
<text x="346.3" y="176.9">8.0.6</text>
<text x="353" y="174.1">Date:</text>
<text x="360" y="174.1">2023-10-28</text>
<text x="416" y="174.3">Rev:</text>
<text x="416" y="176.9">Id:</text>
<text x="420.1" y="176.9">1/15</text>
<text x="422.4" y="174.3">1.0</text>
</g>
<g font-size="1.8" fill="#840000">
<text x="35" y="11.9">1</text>
<text x="85" y="11.9">2</text>
<text x="135" y="11.9">3</text>
<text x="185" y="11.9">4</text>
<text x="235" y="11.9">5</text>
<text x="285" y="11.9">6</text>
<text x="335" y="11.9">7</text>
<text x="385" y="11.9">8</text>
<text x="435" y="11.9">9</text>
<text x="10.3" y="35.9">A</text>
<text x="438.4" y="35.9">A</text>
<text x="341.3" y="40.3">VCO1_TRI</text>
<text x="351.7" y="39.1">1</text>
<text x="351.7" y="41.7">3</text>
<text x="360.6" y="39.1">2</text>
<text x="360.6" y="41.7">4</text>
<text x="388.5" y="40.3">MAIN_VOL_MAX</text>
<text x="403.8" y="39.1">1</text>
<text x="403.8" y="41.7">3</text>
<text x="412.7" y="39.1">2</text>
<text x="412.7" y="41.7">4</text>
<text x="415.6" y="40.3">MAIN_OUT</text>
<text x="172.7" y="45.4">GLIDE_AMOUNT</text>
<text x="177.5" y="42.9">KB_PITCH</text>
<text x="225.1" y="45.4">PITCH_BUFFERED</text>
<text x="225.1" y="42.9">GLIDED_PITCH</text>
<text x="248.4" y="42.9">KB_GATE</text>
<text x="249.7" y="47.9">ATTACK</text>
<text x="298.8" y="42.9">ADSR_ENV_CV</text>
<text x="332.4" y="45.4">VCO1_SQR_SHAPE</text>
<text x="340.3" y="47.9">VCO1_SQR</text>
<text x="340.4" y="42.9">VCO1_SAW</text>
<text x="351.7" y="44.2">5</text>
<text x="351.7" y="46.7">7</text>
<text x="360.6" y="44.2">6</text>
<text x="360.6" y="46.7">8</text>
<text x="389.3" y="42.9">MAIN_VOL_IN</text>
<text x="389.6" y="45.4">HEADPHONES</text>
<text x="389.8" y="47.9">VCA_ENV_CV</text>
<text x="403.8" y="44.2">5</text>
<text x="403.8" y="46.7">7</text>
<text x="412.7" y="44.2">6</text>
<text x="412.7" y="46.7">8</text>
<text x="248.6" y="53">SUSTAIN</text>
<text x="250.5" y="50.5">DECAY</text>
<text x="298.8" y="50.5">DECAY_MAX</text>
<text x="340.4" y="53">VCO2_SAW</text>
<text x="341.3" y="50.5">VCO2_TRI</text>
<text x="351.1" y="51.8">11</text>
<text x="351.7" y="49.3">9</text>
<text x="360" y="49.3">10</text>
<text x="360" y="51.8">12</text>
<text x="388.2" y="50.5">VCA_AUDIO_IN</text>
<text x="403.2" y="51.8">11</text>
<text x="403.8" y="49.3">9</text>
<text x="412.1" y="49.3">10</text>
<text x="412.1" y="51.8">12</text>
<text x="248.3" y="55.6">RELEASE</text>
<text x="332.4" y="55.6">VCO2_SQR_SHAPE</text>
<text x="340.3" y="58.1">VCO2_SQR</text>
<text x="351.1" y="54.4">13</text>
<text x="351.1" y="56.9">15</text>
<text x="360" y="54.4">14</text>
<text x="360" y="56.9">16</text>
<text x="385.5" y="55.6">EXTERNAL_INPUT</text>
<text x="395" y="58.1">SUBMIX</text>
<text x="403.2" y="54.4">13</text>
<text x="403.2" y="56.9">15</text>
<text x="412.1" y="54.4">14</text>
<text x="412.1" y="56.9">16</text>
<text x="351.7" y="70.9">1</text>
<text x="360.6" y="70.9">2</text>
<text x="403.8" y="70.9">1</text>
<text x="412.7" y="70.9">2</text>
<text x="163.6" y="75.9">VCO1_AUDIO</text>
<text x="204.8" y="75.9">SUBMIX</text>
<text x="243.4" y="75.9">VCA_AUDIO_IN</text>
<text x="337.6" y="72.1">VCO1_AUDIO</text>
<text x="337.6" y="74.6">VCO2_AUDIO</text>
<text x="340.8" y="77.2">VCO2_CV</text>
<text x="351.7" y="73.4">3</text>
<text x="351.7" y="75.9">5</text>
<text x="360.6" y="73.4">4</text>
<text x="360.6" y="75.9">6</text>
<text x="388.9" y="77.2">NOISE_AUDIO</text>
<text x="396.4" y="72.1">NOISE</text>
<text x="398.3" y="74.6">SUB</text>
<text x="403.8" y="73.4">3</text>
<text x="403.8" y="75.9">5</text>
<text x="412.7" y="73.4">4</text>
<text x="412.7" y="75.9">6</text>
<text x="126" y="82.2">VCO1_SAW</text>
<text x="162.8" y="81">NOISE_AUDIO</text>
<text x="163.6" y="78.4">VCO2_AUDIO</text>
<text x="164.7" y="83.5">SUB_AUDIO</text>
<text x="245" y="81">VCA_ENV_CV</text>
<text x="338.3" y="82.2">VCO2_SYNC</text>
<text x="340.6" y="79.7">VCO2_FM</text>
<text x="351.1" y="83.6">11</text>
<text x="351.7" y="78.5">7</text>
<text x="351.7" y="81">9</text>
<text x="360" y="81">10</text>
<text x="360" y="83.6">12</text>
<text x="360.6" y="78.5">8</text>
<text x="390.7" y="79.7">SUB_AUDIO</text>
<text x="403.8" y="78.5">7</text>
<text x="412.7" y="78.5">8</text>
<text x="10.3" y="85.9">B</text>
<text x="22.1" y="89.9">VCO1_SYNC</text>
<text x="24.4" y="87.3">VCO1_FM</text>
<text x="24.6" y="84.8">VCO1_CV</text>
<text x="74.5" y="84.8">VCO1_SQR_SHAPE</text>
<text x="126" y="87.3">VCO1_TRI</text>
<text x="126" y="89.9">VCO1_SQR</text>
<text x="159.4" y="86">EXTERNAL_INPUT</text>
<text x="280" y="88.6">2</text>
<text x="338.3" y="89.9">VCO1_SYNC</text>
<text x="340.6" y="87.3">VCO1_FM</text>
<text x="340.8" y="84.8">VCO1_CV</text>
<text x="351.1" y="86.1">13</text>
<text x="351.1" y="88.6">15</text>
<text x="360" y="86.1">14</text>
<text x="360" y="88.6">16</text>
<text x="438.3" y="85.9">B</text>
<text x="244.5" y="100">MAIN_VOL_IN</text>
<text x="298.8" y="101.3">MAIN_OUT</text>
<text x="298.8" y="103.8">MAIN_VOL_MAX</text>
<text x="298.8" y="106.4">HEADPHONES</text>
<text x="340.1" y="107.6">KB_PITCH</text>
<text x="351.7" y="106.4">1</text>
<text x="360.6" y="106.4">2</text>
<text x="364.5" y="107.6">LFO_B_RATE</text>
<text x="334" y="110.2">PITCH_BUFFERED</text>
<text x="335.3" y="112.7">GLIDE_AMOUNT</text>
<text x="351.7" y="109">3</text>
<text x="351.7" y="111.5">5</text>
<text x="360.6" y="109">4</text>
<text x="360.6" y="111.5">6</text>
<text x="363.5" y="112.7">LFO_B</text>
<text x="364.5" y="110.2">LFO_A_RATE</text>
<text x="24.6" y="119.1">VCO2_CV</text>
<text x="74.5" y="119.1">VCO2_SQR_SHAPE</text>
<text x="126" y="116.5">VCO2_SAW</text>
<text x="337" y="115.3">GLIDED_PITCH</text>
<text x="341.1" y="117.8">KB_GATE</text>
<text x="351.1" y="119.1">11</text>
<text x="351.7" y="114">7</text>
<text x="351.7" y="116.6">9</text>
<text x="360" y="116.6">10</text>
<text x="360" y="119.1">12</text>
<text x="360.6" y="114">8</text>
<text x="363.5" y="115.3">LFO_A</text>
<text x="22.1" y="124.1">VCO2_SYNC</text>
<text x="24.4" y="121.6">VCO2_FM</text>
<text x="126" y="121.6">VCO2_TRI</text>
<text x="126" y="124.1">VCO2_SQR</text>
<text x="337.3" y="125.4">ADSR_ENV_CV</text>
<text x="339.4" y="122.9">DECAY_MAX</text>
<text x="341.3" y="120.3">SUSTAIN</text>
<text x="351.1" y="121.7">13</text>
<text x="351.1" y="124.2">15</text>
<text x="360" y="121.7">14</text>
<text x="360" y="124.2">16</text>
<text x="364.5" y="120.3">DECAY</text>
<text x="364.5" y="125.4">ATTACK</text>
<text x="364.5" y="122.9">RELEASE</text>
<text x="10.3" y="135.9">C</text>
<text x="438.3" y="135.9">C</text>
<text x="162.8" y="143.2">LFO_A_RATE</text>
<text x="245.4" y="143.2">LFO_A</text>
<text x="71.4" y="148.3">NOISE</text>
<text x="245.4" y="145.7">LFO_B</text>
<text x="71.4" y="150.8">SUB</text>
<text x="162.7" y="154.6">LFO_B_RATE</text>
<text x="35" y="179.9">1</text>
<text x="85" y="179.9">2</text>
<text x="135" y="179.9">3</text>
<text x="185" y="179.9">4</text>
<text x="235" y="179.9">5</text>
<text x="285" y="179.9">6</text>
<text x="335" y="179.9">7</text>
<text x="385" y="179.9">8</text>
<text x="435" y="179.9">9</text>
</g>
<g font-size="1.8" fill="#008484">
<text x="35.6" y="29.8">Power</text>
<text x="354.5" y="33.9">J201</text>
<text x="406.5" y="33.9">J204</text>
<text x="188" y="38.7">Glide</text>
<text x="257.8" y="38.7">ADSR</text>
<text x="341.7" y="36.4">Conn_02x08_Counter_Clockwise</text>
<text x="393.8" y="36.4">Conn_02x08_Counter_Clockwise</text>
<text x="189.3" y="42.8">PITCH</text>
<text x="189.3" y="45.3">GLIDE_AMOUNT</text>
<text x="207.2" y="45.3">PITCH_BUFFERED</text>
<text x="210.2" y="42.8">GLIDED_PITCH</text>
<text x="259.2" y="42.8">GATE</text>
<text x="259.2" y="47.9">ATTACK</text>
<text x="287.4" y="42.8">ENVELOPE</text>
<text x="365" y="45.9">GND</text>
<text x="259.2" y="52.9">SUSTAIN</text>
<text x="259.2" y="50.4">DECAY</text>
<text x="286.3" y="50.4">DECAY_MAX</text>
<text x="418.3" y="48.5">GND</text>
<text x="259.2" y="55.5">RELEASE</text>
<text x="354.5" y="65.6">J202</text>
<text x="379" y="64.4">GND</text>
<text x="406.5" y="65.6">J214</text>
<text x="176.5" y="71.7">Mixer</text>
<text x="257.8" y="71.7">VCA</text>
<text x="341.7" y="68.2">Conn_02x08_Counter_Clockwise</text>
<text x="393.8" y="68.2">Conn_02x04_Counter_Clockwise</text>
<text x="177.9" y="75.8">VCO1_AUDIO</text>
<text x="195.8" y="75.8">SUBMIX</text>
<text x="259.2" y="75.8">VCA_AUDIO_IN</text>
<text x="282.2" y="75.8">VCA_AUDIO_OUT</text>
<text x="365" y="77.7">GND</text>
<text x="417.1" y="77.7">GND</text>
<text x="34.3" y="78">VCO</text>
<text x="35.7" y="82.1">CV_INT</text>
<text x="61" y="82.1">RAW_SAW</text>
<text x="92.7" y="78">VCO1</text>
<text x="94.1" y="82.1">RAW_SAW</text>
<text x="98.8" y="78">Waveshapers</text>
<text x="120.4" y="82.1">SAW</text>
<text x="177.9" y="80.9">NOISE</text>
<text x="177.9" y="78.3">VCO2_AUDIO</text>
<text x="177.9" y="83.4">SUB</text>
<text x="259.2" y="78.3">VCA_ENV_INT</text>
<text x="259.2" y="80.9">VCA_ENV_EXT</text>
<text x="35.7" y="89.8">HARD_SYNC</text>
<text x="35.7" y="87.2">FM</text>
<text x="35.7" y="84.7">CV_EXT</text>
<text x="94.1" y="84.7">SQR_SHAPE</text>
<text x="116.4" y="84.7">SAW_INV</text>
<text x="120.3" y="89.8">SQR</text>
<text x="121.3" y="87.2">TRI</text>
<text x="177.9" y="86">EXTERNAL_INPUT</text>
<text x="271.7" y="87.2">Breakpoint</text>
<text x="272.3" y="88.6">1</text>
<text x="257.8" y="93.3">Output</text>
<text x="273.8" y="92.3">JP202</text>
<text x="259.2" y="97.4">AUDIO_IN</text>
<text x="259.2" y="99.9">MAIN_VOL_IN</text>
<text x="287.8" y="101.2">MAIN_OUT</text>
<text x="354.5" y="101.2">J203</text>
<text x="283.3" y="103.7">MAIN_VOL_MAX</text>
<text x="284.4" y="106.3">HEADPHONES</text>
<text x="341.7" y="103.7">Conn_02x08_Counter_Clockwise</text>
<text x="34.3" y="112.3">VCO 2</text>
<text x="92.7" y="112.3">VCO2</text>
<text x="98.8" y="112.3">Waveshapers</text>
<text x="35.7" y="116.4">CV_INT</text>
<text x="35.7" y="119">CV_EXT</text>
<text x="61" y="116.4">RAW_SAW</text>
<text x="94.1" y="116.4">RAW_SAW</text>
<text x="94.1" y="119">SQR_SHAPE</text>
<text x="116.4" y="119">SAW_INV</text>
<text x="120.4" y="116.4">SAW</text>
<text x="35.7" y="124.1">HARD_SYNC</text>
<text x="35.7" y="121.5">FM</text>
<text x="120.3" y="124.1">SQR</text>
<text x="121.3" y="121.5">TRI</text>
<text x="330.2" y="130.4">H202</text>
<text x="349.3" y="130.4">H203</text>
<text x="330.2" y="135.5">H201</text>
<text x="330.2" y="132.9">MountingHole</text>
<text x="349.3" y="132.9">MountingHole</text>
<text x="349.3" y="135.5">H204</text>
<text x="175.3" y="139">LFO A</text>
<text x="176.6" y="143.1">LFO_RATE</text>
<text x="198.2" y="143.1">LFO</text>
<text x="222.2" y="139">Buffers</text>
<text x="223.6" y="143.1">LFO_A_IN</text>
<text x="238" y="143.1">LFO_A</text>
<text x="330.2" y="138">MountingHole</text>
<text x="349.3" y="138">MountingHole</text>
<text x="34.3" y="144.1">Noise</text>
<text x="35.7" y="148.2">SUB_SAW_INV</text>
<text x="40.7" y="144.1">+</text>
<text x="43.4" y="144.1">Sub</text>
<text x="63.9" y="148.2">NOISE</text>
<text x="223.6" y="145.6">LFO_B_IN</text>
<text x="237.9" y="145.6">LFO_B</text>
<text x="65.7" y="150.7">SUB</text>
<text x="175.3" y="150.4">LFO B</text>
<text x="176.6" y="154.5">LFO_RATE</text>
<text x="198.2" y="154.5">LFO</text>
</g>
<g font-size="1.8" fill="#01d900">
<text x="51.4" y="29.7">Checked</text>
<text x="217" y="38.9">Checked</text>
<text x="289.9" y="38.9">Checked</text>
<text x="196.2" y="71.6">Checked</text>
<text x="290.1" y="71.6">Checked</text>
<text x="62.8" y="78">Checked</text>
<text x="117.2" y="78">Checked</text>
<text x="289.9" y="93.5">Checked</text>
<text x="62.6" y="112.5">Checked</text>
<text x="117.2" y="112.3">Checked</text>
<text x="195.1" y="139.2">Checked</text>
<text x="236.8" y="139.2">Checked</text>
<text x="62.6" y="144">Checked</text>
<text x="194.9" y="150.6">Checked</text>
</g>
<g font-size="1.8" fill="#0000c2">
<text x="349.2" y="29.6">Sound</text>
<text x="356.2" y="29.6">sources</text>
<text x="402" y="29">Audio</text>
<text x="408.3" y="29">path</text>
<text x="367.7" y="41.7">*</text>
<text x="421" y="44.2">*</text>
<text x="367.7" y="73.4">*</text>
<text x="419.7" y="73.4">*</text>
<text x="224.8" y="78.5">External</text>
<text x="233.7" y="78.5">VCF</text>
<text x="34.3" y="101.8">SYNC CONNECTION:</text>
<text x="34.3" y="103.9">VCO1</text>
<text x="40.4" y="103.9">Saw</text>
<text x="49.5" y="103.9">VCO2</text>
<text x="55.6" y="103.9">hard</text>
<text x="61" y="103.9">sync</text>
<text x="386.1" y="129.5">*</text>
<text x="386.1" y="131.6">is</text>
<text x="388.2" y="129.5">Shielding</text>
<text x="388.9" y="131.6">connected</text>
<text x="398.2" y="129.5">GNDs</text>
<text x="399.7" y="131.6">to</text>
<text x="402.8" y="131.6">the</text>
<text x="404.2" y="129.5">in</text>
<text x="406.9" y="131.6">UI</text>
<text x="407.2" y="129.5">case</text>
<text x="410" y="131.6">via</text>
<text x="412.7" y="129.5">the</text>
<text x="413.9" y="131.6">ribbon</text>
<text x="416.8" y="129.5">core</text>
<text x="421.1" y="131.6">cables.</text>
<text x="422.1" y="129.5">board</text>
<text x="386.1" y="133.6">Should</text>
<text x="386.1" y="135.6">but</text>
<text x="390.3" y="135.6">not</text>
<text x="393.7" y="133.6">only</text>
<text x="394.5" y="135.6">on</text>
<text x="397.9" y="135.6">the</text>
<text x="398.8" y="133.6">be</text>
<text x="402.1" y="135.6">UI</text>
<text x="402.2" y="133.6">connected</text>
<text x="405.2" y="135.6">panel.</text>
<text x="413.1" y="133.6">to</text>
<text x="416.1" y="133.6">ground</text>
<text x="423.8" y="133.6">here</text>
<text x="261.6" y="152.3">Playground</text>
<text x="331.5" y="150.1">Inputs</text>
<text x="331.5" y="152.2">of</text>
<text x="334.5" y="152.2">this</text>
<text x="338.4" y="150.1">and</text>
<text x="339.2" y="152.2">circuit.</text>
<text x="343.1" y="150.1">outputs</text>
<text x="351.3" y="150.1">are</text>
<text x="355.5" y="150.1">from</text>
<text x="361" y="150.1">the</text>
<text x="365.2" y="150.1">perspective</text>
<text x="261.6" y="156.4">1.</text>
<text x="261.6" y="158.4">to</text>
<text x="264.6" y="156.4">VCO1</text>
<text x="264.7" y="158.4">pitch</text>
<text x="270.6" y="158.4">or</text>
<text x="270.7" y="156.4">Saw</text>
<text x="273.7" y="158.4">FM in</text>
<text x="279.8" y="156.4">VCO2</text>
<text x="280.3" y="158.4">of</text>
<text x="283.3" y="158.4">VCO2.</text>
<text x="285.9" y="156.4">Hard</text>
<text x="290" y="158.4">Makes</text>
<text x="291.5" y="156.4">sync</text>
<text x="296.9" y="156.4">+</text>
<text x="296.9" y="158.4">hard</text>
<text x="299.7" y="156.4">on</text>
<text x="302.3" y="158.4">sync</text>
<text x="303.1" y="156.4">of</text>
<text x="306.2" y="156.4">the</text>
<text x="307.7" y="158.4">even</text>
<text x="310.3" y="156.4">LFOs</text>
<text x="313.2" y="158.4">better.</text>
<text x="261.6" y="162.5">2.</text>
<text x="261.6" y="164.6">3.</text>
<text x="264.6" y="162.5">VCO2</text>
<text x="264.6" y="164.6">VCO2</text>
<text x="270.7" y="162.5">Audio</text>
<text x="270.7" y="164.6">Audio</text>
<text x="281.3" y="162.5">VCO1</text>
<text x="281.3" y="164.6">Filter</text>
<text x="287.4" y="162.5">FM</text>
<text x="287.4" y="164.6">cutoff</text>
<text x="261.6" y="168.7">All</text>
<text x="265.2" y="168.7">done</text>
<text x="270.9" y="168.7">by</text>
<text x="274.2" y="168.7">connections</text>
<text x="286.7" y="168.7">on</text>
<text x="290.2" y="168.7">the</text>
<text x="294.3" y="168.7">UI</text>
<text x="297.5" y="168.7">board.</text>
</g>
<g font-size="1.8" fill="#848400">
<text x="35.6" y="41.7">File:</text>
<text x="40.8" y="41.7">sheets/power.kicad_sch</text>
<text x="188" y="49.3">File:</text>
<text x="193.2" y="49.3">sheets/glide.kicad_sch</text>
<text x="257.8" y="59.5">File:</text>
<text x="263" y="59.5">sheets/adsr.kicad_sch</text>
<text x="176.5" y="89.9">File:</text>
<text x="181.8" y="89.9">sheets/mixer.kicad_sch</text>
<text x="257.8" y="84.9">File:</text>
<text x="263" y="84.9">sheets/vca.kicad_sch</text>
<text x="34.3" y="93.8">File:</text>
<text x="39.5" y="93.8">sheets/vco.kicad_sch</text>
<text x="92.7" y="93.8">File:</text>
<text x="97.9" y="93.8">sheets/vco1-waveshapers.kicad_sch</text>
<text x="257.8" y="110.3">File:</text>
<text x="263" y="110.3">sheets/output.kicad_sch</text>
<text x="34.3" y="128">File:</text>
<text x="39.5" y="128">sheets/vco.kicad_sch</text>
<text x="92.7" y="128">File:</text>
<text x="97.9" y="128">sheets/vco1-waveshapers.kicad_sch</text>
<text x="175.3" y="147.1">File:</text>
<text x="180.5" y="147.1">sheets/lfos.kicad_sch</text>
<text x="222.2" y="149.6">File:</text>
<text x="227.5" y="149.6">sheets/buffers.kicad_sch</text>
<text x="34.3" y="159.8">File:</text>
<text x="39.5" y="159.8">sheets/noise-sub.kicad_sch</text>
<text x="175.3" y="158.5">File:</text>
<text x="180.5" y="158.5">sheets/lfos.kicad_sch</text>
</g>
<g font-size="1.8" fill="#f0d">
<text x="360.7" y="59.4">H</text>
<text x="412.7" y="59.4">H</text>
<text x="411.5" y="81">H</text>
<text x="360.7" y="91.2">H</text>
<text x="360.7" y="126.8">H</text>
<text x="331.5" y="156">H:</text>
<text x="334.9" y="156">hand</text>
<text x="341" y="156">soldered</text>
</g>
</svg>
